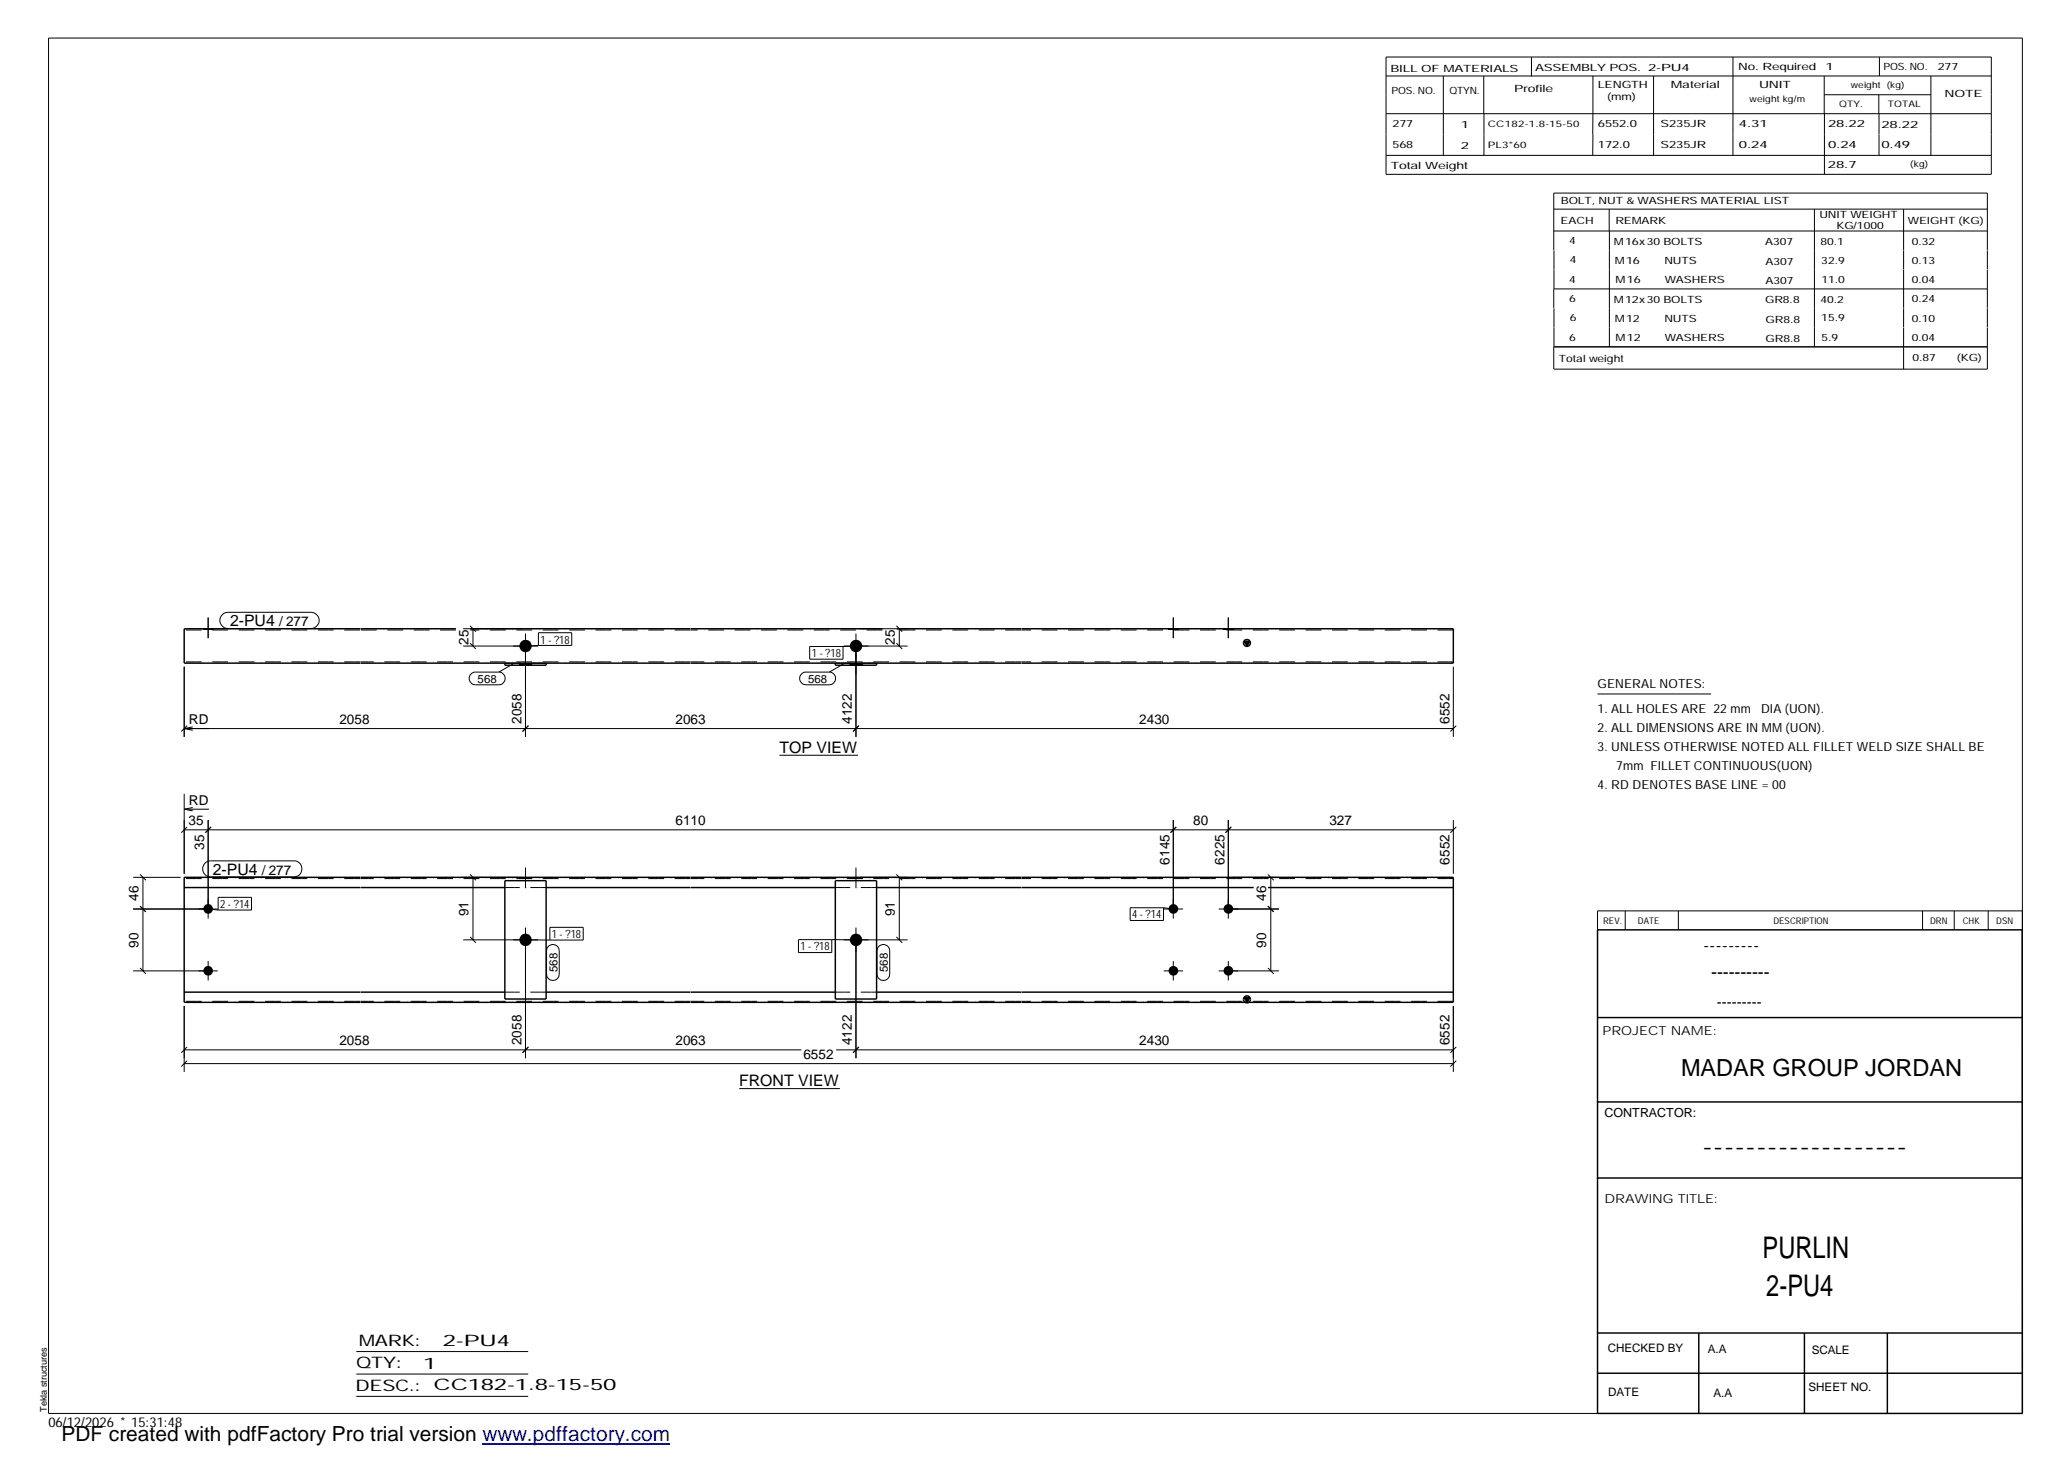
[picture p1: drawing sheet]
<svg xmlns="http://www.w3.org/2000/svg" width="420mm" height="297mm" viewBox="0 0 420 297" stroke-linecap="round" stroke-linejoin="round" font-family="sans-serif">
<g fill="none" stroke="#000" stroke-width=".2">
<path d="M9.9 7.7h401v279.5h-401zM281.6 11.6h123v23.8h-123zM281.6 15.4h123M293.2 15.4v16.2M301.5 15.4v7.7M311.1 11.6v3.9M323.6 15.4v16.2M336 15.4v16.2M352.1 11.6v20M370.6 15.4v7.7M370.7 19.2h21.6M381.7 19.2v3.9"/>
<path d="M381.8 11.6v3.8M392.3 15.4v16.2M281.6 23.1h123M281.6 31.6h123M301.5 23.1v8.5M370.7 23.1v12.3M381.8 23.1v8.5M315.7 46.9h88.1M315.7 50.8v-11.6h88.1v11.6M315.7 42.5h88.1M315.7 58.7v3.9M315.7 58.7h88.1"/>
<path d="M315.7 50.9v7.8M326.9 42.5v4.4M327 46.9v23.6M368.6 42.5v28M386.8 42.5v8.3M386.8 50.9v3.8M386.8 54.8v7.8M403.8 50.9v3.8M403.8 54.8v7.8M315.7 62.6v7.9M386.8 62.6v3.9M386.8 66.6v8.4"/>
<path d="M403.8 62.6v3.9M403.8 66.6v8.4h-88.1M403.8 70.5h-88.1v4.5M37.4 135.5v14.2M41.3 127.7v.3M42.3 125.5v4.2M43.3 127.7v.3M45.2 124.9l.5-.4 .6-.1h16.9a1.65 1.65 0 0 1 1.7 1.7 1.65 1.65 0 0 1-1.7 1.6h-16.9a1.62 1.62 0 0 1-1.5-1 1.62 1.62 0 0 1 .4-1.8zM94.1 131.3h15.2M94.1 127.7h12M95.5 130.7l1.2 1.2M95.5 127.2l1.2 1.1"/>
<path d="M95.9 136.8l.5-.2h4.9a1.29 1.29 0 0 1 1.3 1.2 1.29 1.29 0 0 1-1.3 1.3h-4.7a1.3 1.3 0 0 1-1.2-.9 1.3 1.3 0 0 1 .5-1.4zM96.1 127.7v3.6M104.3 134.9l-3 1.7M105.5 134.7v.5M106.8 128.7v21M108 134.7v.5M109.4 128.6h6.8v2.5h-6.8zM109.4 131.1l-2.6 .2M163 136.8l.5-.2h5a1.29 1.29 0 0 1 1.3 1.2 1.29 1.29 0 0 1-1.3 1.3h-4.8a1.3 1.3 0 0 1-1.2-.9 1.3 1.3 0 0 1 .5-1.4zM164.5 131.3h6.8v2.6h-6.8zM171.4 131.3h13M171.4 134.9l-2.9 1.7"/>
<path d="M172.7 134.7v.5M173.9 128.7v21M173.9 131.3h-2.6M174.6 127.7h9.8M175.2 134.7v.5M182.1 130.7l1.2 1.2M182.1 127.2l1.2 1.1M182.7 127.7v3.6M237.4 127.7v.3M238.4 125.5v4.2M239.4 127.7v.3M248.6 127.7v.3"/>
<path d="M249.6 125.5v4.2M250.6 127.7v.3M295.3 135.5v14.2M37.4 148h257.9M37.4 148l1.8 .4M38 147.4l-1.2 1.2M39.2 147.7l-1.8 .3M107.4 147.4l-1.2 1.2M158.4 153.4h15.9M174.5 147.4l-1.2 1.2M295.9 147.4l-1.2 1.2M324.6 141h23"/>
<path d="M27.1 178.3h9.6M28.4 177.7l1.2 1.1M29 178.3v19M37.4 161.3v16.2M37.4 168.6h257.9M37.4 164.4l1.8 .3M37.4 164.4h5.1M38 168l-1.2 1.2M39.2 164.1l-1.8 .3M41.7 175.4l.8-.5h17.2a1.63 1.63 0 0 1 1.6 1.6 1.63 1.63 0 0 1-1.6 1.7h-16.9a1.63 1.63 0 0 1-1.5-1 1.63 1.63 0 0 1 .4-1.8zM41.8 169.1l1.1-1.1-1.2 1.2M42.3 166.6v20"/>
<path d="M94.1 178.3h12M95.5 177.7l1.2 1.1M96.1 178.3v12.7M105.5 178.3v.2M106.8 176.3v4.2M108 178.3v.2M172.7 178.3v.2M173.9 176.3v4.2M174.6 178.3h9.8M175.2 178.3v.2M182.1 177.7l1.2 1.1M182.7 178.3v12.7"/>
<path d="M237.9 169.1l1.1-1.1-1.2 1.2M238.4 166.6v20M249.1 169.1l1-1.1-1.1 1.2M249.6 166.6v20M250.3 178.3h9.5M257.6 177.7l1.2 1.1M258.2 178.3v19M295.3 166.6v10.9M295.9 168l-1.2 1.2M27.1 184.7h17.1M27.1 197.3h17.1M28.4 196.7l1.2 1.2"/>
<path d="M28.4 184.1l1.2 1.2M42.3 195.3v3.9M42.3 184.7l2 .2M44.3 182.3h6.8v2.6h-6.8zM94.1 191h15.2M95.5 190.4l1.2 1.1M106.8 188.5v26.5M106.8 191h4.9M111.4 192.3a1.31 1.31 0 0 1 1.4-.3 1.31 1.31 0 0 1 .8 1.2v4.7a1.29 1.29 0 0 1-1.3 1.3 1.29 1.29 0 0 1-1.3-1.3v-4.7l.1-.5zM111.7 188.4h6.8v2.6h-6.8zM162.2 190.9h6.8v2.6h-6.8zM169 190.9l4.9 .1"/>
<path d="M171.4 191h13M173.9 188.5v26.5M178.6 192.3a1.31 1.31 0 0 1 1.4-.3 1.31 1.31 0 0 1 .8 1.2v4.7a1.29 1.29 0 0 1-1.3 1.3 1.29 1.29 0 0 1-1.3-1.3v-4.7l.1-.5zM182.1 190.4l1.2 1.1M229.6 184.4h6.8v2.6h-6.8zM236.4 184.4l2 .3M236.4 184.7h4M236.4 197.3h4M238.4 195.3v3.9M247.6 184.7h12.2M247.6 197.3h12.2M249.6 195.3v3.9"/>
<path d="M257.6 196.7l1.2 1.2M257.6 184.1l1.2 1.2M330.2 185.1v3.8M341 185.1v3.8M390.6 185.1v3.8M397 185.1v3.8M403.9 185.1v3.8M410.9 185.1h-86.3v3.8M37.4 216.1h257.9M37.4 204.4v13.4M37.4 213.3h125.4M38 215.5l-1.2 1.2"/>
<path d="M38 212.7l-1.2 1.2M107.4 212.7l-1.2 1.2M169.9 213.3h125.4M174.5 212.7l-1.2 1.2M295.3 204.4v13.4M295.9 215.5l-1.2 1.2M295.9 212.7l-1.2 1.2M150.2 221.2h20.4M72.4 274.6h34.9M72.4 279.2h34.9M72.4 283.7h34.9"/>
</g>
<path d="M105.5 178.4h2.5M172.7 178.4h2.5" fill="none" stroke="#000" stroke-width=".25"/>
<g fill="#000">
<path d="M252.8 130.3h1.1l-.5 1zM252.8 202.7h1.1l-.5 1z"/>
<path d="M41.3 127.7h2v.3h-2z" fill-rule="evenodd"/>
<path d="M41.3 127.7h2v.3h-2z" fill-rule="evenodd"/>
<path d="M237.4 127.7h2v.3h-2z" fill-rule="evenodd"/>
<path d="M237.4 127.7h2v.3h-2z" fill-rule="evenodd"/>
<path d="M248.6 127.7h2v.3h-2z" fill-rule="evenodd"/>
<path d="M248.6 127.7h2v.3h-2z" fill-rule="evenodd"/>
<circle cx="106.8" cy="131.3" r="1.25"/>
<circle cx="173.9" cy="131.3" r="1.25"/>
<circle cx="42.3" cy="184.7" r=".99"/>
<circle cx="42.3" cy="197.2" r=".97"/>
<circle cx="106.8" cy="191" r="1.26"/>
<circle cx="173.9" cy="191" r="1.26"/>
<circle cx="238.4" cy="197.2" r=".98"/>
<circle cx="238.4" cy="184.7" r=".98"/>
<circle cx="249.6" cy="197.2" r=".98"/>
<circle cx="249.6" cy="184.7" r=".98"/>
</g>
<g fill="none" stroke="#000" stroke-width=".3">
<path d="M73.2 127.7h-35.8v7h35.8M73.2 134.7h67.1M73.2 127.7h19.4M95.5 127.7h44.8M102.6 134.7v.5h8.4v-.5M140.4 134.7h67M140.4 127.7h38.9M169.7 134.7v.5h8.4v-.5M182.2 127.7h25.2M207.5 127.7h87.8v7h-87.8M252.8 130.3h1.1l-.5 1zM73.2 178.3h-35.8v25.4h35.8"/>
<path d="M73.2 178.3h67.1M102.6 178.9h8.4v24.1h-8.4zM140.4 178.3h67M169.7 178.9h8.4v24.1h-8.4zM207.5 178.3h87.8v25.4h-87.8M37.4 180.3h35.8M73.2 180.3h29.4M111 180.3h29.3M140.4 180.3h29.3M178.1 180.3h29.3M207.5 180.3h47.2M257.6 180.3h37.7"/>
<path d="M324.6 188.9h86.2l.1 98.3h-86.3zM37.4 201.6h35.8M73.2 203.7h67.1M73.2 201.6h29.4M111 201.6h29.3M140.4 203.7h67M140.4 201.6h29.3M178.1 201.6h29.3M207.5 201.6h87.8M252.8 202.7h1.1l-.5 1zM324.6 206.7h86.3M324.6 239.3h86.3"/>
<path d="M324.6 223.9h86.3M324.6 270.8h86.3M324.6 279h86.3M345.1 270.8v16.4M366.6 270.8v16.4M383.5 270.8v16.4"/>
<circle cx="253.3" cy="130.6" r=".7"/>
<circle cx="253.3" cy="203" r=".7"/>
</g>
<g fill="none" stroke="#000" stroke-width=".2" stroke-dasharray="1.1 0 2.1 .7 0 1.4" stroke-linecap="butt">
<path d="M73.2 134.5h-35.8M73.2 128h-35.8M92.6 128h-19.4M102.6 134.7h8.4M140.3 134.5h-67.1M140.3 128h-44.8M169.7 134.7h8.4M179.3 128h-38.9M207.4 134.5h-67M207.4 128h-25.2M295.3 134.5h-87.8M295.3 128h-87.8"/>
<path d="M73.2 178.5h-35.8M140.3 178.5h-67.1M207.4 178.5h-67M295.3 178.5h-87.8M111 180.3h-8.4M178.1 180.3h-8.4M73.2 203.4h-35.8M111 201.6h-8.4M140.3 203.4h-67.1M178.1 201.6h-8.4M207.4 203.4h-67M295.3 203.4h-87.8"/>
</g>
<path d="M105.5 134.9h2.5M172.7 134.9h2.5" fill="none" stroke="#000" stroke-width=".42"/>
<path d="M98 293.3h38.2" fill="none" stroke="#00f" stroke-width=".3"/>
<g font-size="6.1">
<text x="358.1" y="255.5">PURLIN</text>
<text x="358.9" y="263.3">2-PU4</text>
</g>
<text font-size="4.8" x="341.5" y="218.6">MADAR GROUP JORDAN</text>
<text font-size="4.2" x="12.5" y="292.7">PDF created with pdfFactory Pro trial version www.pdffactory.com</text>
<g font-size="3.6">
<text x="346.1" y="193.2">---------</text>
<text x="347.7" y="198.6">----------</text>
<text x="345.8" y="234.2">-------------------</text>
</g>
<g font-size="3.2">
<text x="46.7" y="127.3">2-PU4</text>
<text x="158.4" y="152.9">TOP VIEW</text>
<text x="43.2" y="177.7">2-PU4</text>
<text x="150.2" y="220.7">FRONT VIEW</text>
<text x="72.9" y="273.5">MARK:</text>
<text x="90" y="273.5">2-PU4</text>
<text x="72.4" y="278">QTY:</text>
<text x="86" y="278.1">1</text>
<text x="72.2" y="282.6">DESC.:</text>
<text x="88.1" y="282.4">CC182-1.8-15-50</text>
</g>
<text font-size="3" x="348.8" y="204.5">---------</text>
<g font-size="2.8">
<text x="56.7" y="127.3">/ 277</text>
<text x="95.2" y="131" transform="rotate(-90 95.2 131)">25</text>
<text x="181.8" y="131" transform="rotate(-90 181.8 131)">25</text>
<text x="38.4" y="147.2">RD</text>
<text x="69" y="147.1">2058</text>
<text x="106" y="147.1" transform="rotate(-90 106 147.1)">2058</text>
<text x="137.2" y="147.1">2063</text>
<text x="173.1" y="147.1" transform="rotate(-90 173.1 147.1)">4122</text>
<text x="231.5" y="147.1">2430</text>
<text x="294.5" y="147.1" transform="rotate(-90 294.5 147.1)">6552</text>
<text x="38.3" y="167.7">35</text>
<text x="38.4" y="163.6">RD</text>
<text x="137.2" y="167.7">6110</text>
<text x="242.4" y="167.7">80</text>
<text x="270.1" y="167.7">327</text>
<text x="41.5" y="172.6" transform="rotate(-90 41.5 172.6)">35</text>
<text x="53.2" y="177.7">/ 277</text>
<text x="237.6" y="175.7" transform="rotate(-90 237.6 175.7)">6145</text>
<text x="248.8" y="175.7" transform="rotate(-90 248.8 175.7)">6225</text>
<text x="294.5" y="175.7" transform="rotate(-90 294.5 175.7)">6552</text>
<text x="28.1" y="183" transform="rotate(-90 28.1 183)">46</text>
<text x="257.3" y="183" transform="rotate(-90 257.3 183)">46</text>
<text x="95.2" y="186.2" transform="rotate(-90 95.2 186.2)">91</text>
<text x="181.8" y="186.2" transform="rotate(-90 181.8 186.2)">91</text>
<text x="28.1" y="192.5" transform="rotate(-90 28.1 192.5)">90</text>
<text x="257.3" y="192.5" transform="rotate(-90 257.3 192.5)">90</text>
<text x="69" y="212.4">2058</text>
<text x="106" y="212.4" transform="rotate(-90 106 212.4)">2058</text>
<text x="137.2" y="212.4">2063</text>
<text x="163.2" y="215.2">6552</text>
<text x="173.1" y="212.4" transform="rotate(-90 173.1 212.4)">4122</text>
<text x="231.5" y="212.4">2430</text>
<text x="294.5" y="212.4" transform="rotate(-90 294.5 212.4)">6552</text>
<text x="9.8" y="290">06/12/2026 * 15:31:48</text>
</g>
<g font-size="2.5">
<text x="324.6" y="139.9">GENERAL NOTES:</text>
<text x="324.6" y="148.7">2. ALL DIMENSIONS ARE IN MM (UON).</text>
<text x="324.6" y="144.9">1. ALL HOLES ARE 22 mm</text>
<text x="357.8" y="144.9">DIA (UON).</text>
<text x="324.6" y="152.5">3. UNLESS OTHERWISE NOTED ALL FILLET WELD SIZE SHALL BE</text>
<text x="324.6" y="160.2">4. RD DENOTES BASE LINE = 00</text>
<text x="328.4" y="156.4">7mm FILLET CONTINUOUS(UON)</text>
<text x="325.6" y="210.3">PROJECT NAME:</text>
<text x="326" y="226.9">CONTRACTOR:</text>
<text x="326" y="244.4">DRAWING TITLE:</text>
</g>
<g font-size="2.4">
<text x="326.7" y="274.7">CHECKED BY</text>
<text x="347" y="275">A.A</text>
<text x="368.1" y="275.1">SCALE</text>
<text x="326.7" y="283.6">DATE</text>
<text x="348.1" y="283.9">A.A</text>
<text x="367.5" y="282.6">SHEET NO.</text>
</g>
<g font-size="2.3">
<text x="109.8" y="130.8">1 - ?18</text>
<text x="164.9" y="133.5">1 - ?18</text>
<text x="97" y="138.7">568</text>
<text x="164.2" y="138.7">568</text>
<text x="44.7" y="184.5">2 - ?14</text>
<text x="112.1" y="190.6">1 - ?18</text>
<text x="230" y="186.6">4 - ?14</text>
<text x="113.2" y="197.5" transform="rotate(-90 113.2 197.5)">568</text>
<text x="162.6" y="193.1">1 - ?18</text>
<text x="180.4" y="197.5" transform="rotate(-90 180.4 197.5)">568</text>
</g>
<g font-size="2">
<text x="282.5" y="14.6">BILL OF MATERIALS</text>
<text x="311.9" y="14.4">ASSEMBLY POS.</text>
<text x="324.6" y="17.9">LENGTH</text>
<text x="334.9" y="14.4">2-PU4</text>
<text x="339.5" y="17.9">Material</text>
<text x="353.1" y="14.2">No. Required</text>
<text x="357.4" y="17.9">UNIT</text>
<text x="370.9" y="14.2">1</text>
<text x="382.7" y="14.2">POS. NO.</text>
<text x="393.7" y="14.3">277</text>
<text x="282.7" y="19.1">POS. NO.</text>
<text x="294.5" y="19">QTYN.</text>
<text x="307.6" y="18.7">Profile</text>
<text x="326.5" y="20.4">(mm)</text>
<text x="395.1" y="19.6">NOTE</text>
<text x="282.9" y="25.8">277</text>
<text x="296.8" y="26">1</text>
<text x="324.7" y="25.9">6552.0</text>
<text x="337.4" y="25.9">S235JR</text>
<text x="353.3" y="25.9">4.31</text>
<text x="371.4" y="25.9">28.22</text>
<text x="382.3" y="25.9">28.22</text>
<text x="282.6" y="34.4">Total Weight</text>
<text x="282.9" y="30">568</text>
<text x="296.8" y="30.2">2</text>
<text x="324.7" y="30.1">172.0</text>
<text x="337.4" y="30.1">S235JR</text>
<text x="353.3" y="30.1">0.24</text>
<text x="371.4" y="34.2">28.7</text>
<text x="371.4" y="30.1">0.24</text>
<text x="382.3" y="30.2">0.49</text>
<text x="317.1" y="41.5">BOLT, NUT &amp; WASHERS MATERIAL LIST</text>
<text x="317.1" y="45.5">EACH</text>
<text x="328.2" y="45.5">REMARK</text>
<text x="369.7" y="44.3">UNIT WEIGHT</text>
<text x="373.1" y="46.5">KG/1000</text>
<text x="387.6" y="45.4">WEIGHT (KG)</text>
<text x="318.8" y="49.6">4</text>
<text x="318.9" y="53.5">4</text>
<text x="327.9" y="49.8">M16x30 BOLTS</text>
<text x="328.1" y="53.6">M16</text>
<text x="338.2" y="53.6">NUTS</text>
<text x="358.6" y="49.9">A307</text>
<text x="358.7" y="53.8">A307</text>
<text x="369.9" y="49.8">80.1</text>
<text x="370" y="53.5">32.9</text>
<text x="388.4" y="49.7">0.32</text>
<text x="388.4" y="53.6">0.13</text>
<text x="318.8" y="57.6">4</text>
<text x="328.3" y="57.6">M16</text>
<text x="338.2" y="57.6">WASHERS</text>
<text x="358.7" y="57.7">A307</text>
<text x="370.1" y="57.4">11.0</text>
<text x="388.4" y="57.5">0.04</text>
<text x="318.8" y="61.4">6</text>
<text x="318.9" y="65.2">6</text>
<text x="327.9" y="61.6">M12x30 BOLTS</text>
<text x="328.1" y="65.3">M12</text>
<text x="338.2" y="65.4">NUTS</text>
<text x="358.6" y="61.6">GR8.8</text>
<text x="358.7" y="65.6">GR8.8</text>
<text x="369.9" y="61.5">40.2</text>
<text x="370" y="65.3">15.9</text>
<text x="388.4" y="61.5">0.24</text>
<text x="388.4" y="65.4">0.10</text>
<text x="318.8" y="69.3">6</text>
<text x="328.3" y="69.3">M12</text>
<text x="338.2" y="69.3">WASHERS</text>
<text x="358.7" y="69.5">GR8.8</text>
<text x="370.1" y="69.2">5.9</text>
<text x="388.4" y="69.3">0.04</text>
<text x="316.7" y="73.5">Total weight</text>
<text x="388.6" y="73.3">0.87</text>
<text x="397.6" y="73.3">(KG)</text>
</g>
<g font-size="1.9">
<text x="325.7" y="187.8">REV.</text>
<text x="332.8" y="187.6">DATE</text>
<text x="360.3" y="187.7">DESCRIPTION</text>
<text x="392.1" y="187.6">DRN</text>
<text x="398.8" y="187.6">CHK</text>
<text x="405.6" y="187.7">DSN</text>
<text x="9.5" y="286.8" transform="rotate(-90 9.5 286.8)">Tekla structures</text>
</g>
<g font-size="1.8">
<text x="376" y="17.9">weight (kg)</text>
<text x="355.5" y="20.7">weight kg/m</text>
<text x="373.6" y="21.7">QTY.</text>
<text x="383.5" y="21.8">TOTAL</text>
<text x="302.3" y="25.9">CC182-1.8-15-50</text>
<text x="302.3" y="30.1">PL3*60</text>
<text x="388.1" y="34">(kg)</text>
</g>
</svg>
